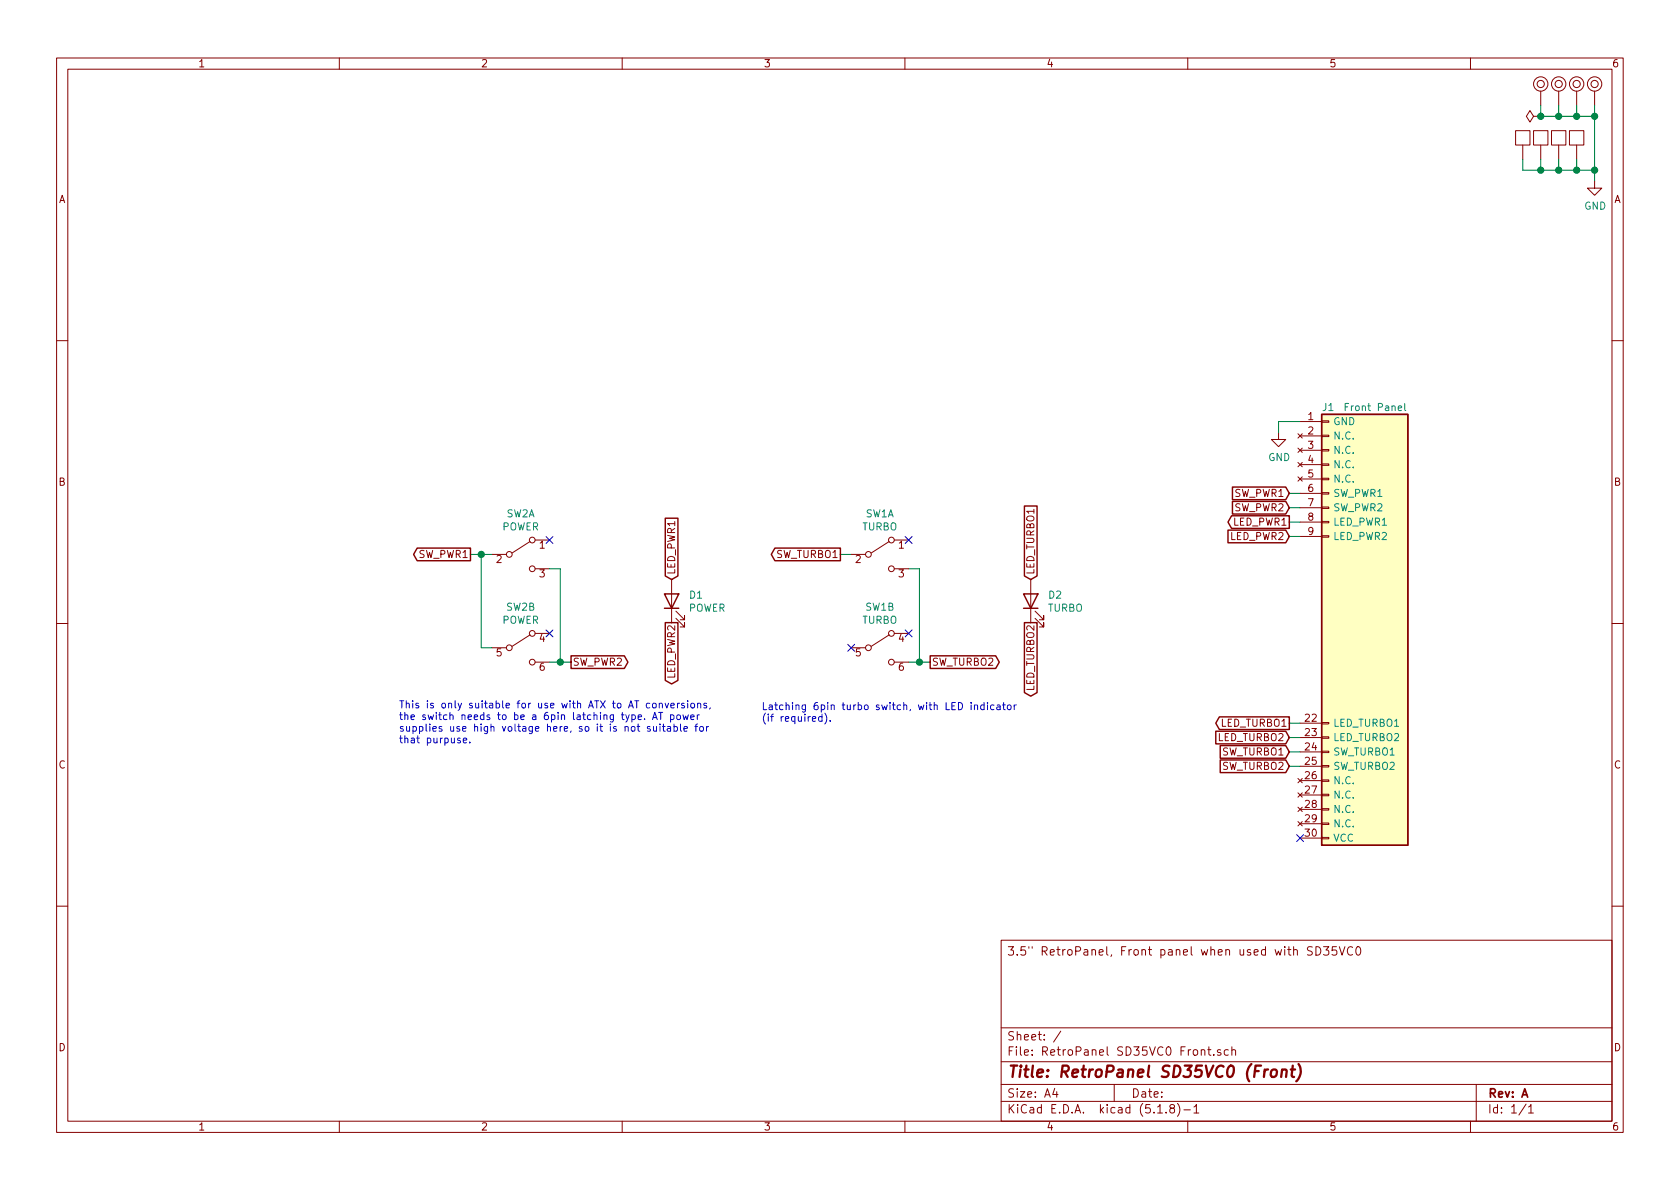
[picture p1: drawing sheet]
<svg xmlns="http://www.w3.org/2000/svg" width="297mm" height="210mm" viewBox="0 0 297 210" stroke-linecap="round" stroke-linejoin="round" font-family="sans-serif">
<g fill="none" stroke="#840000" stroke-width=".18">
<path d="M10 10.3h277v189.9h-277zM12 12.2h273v186.1h-273zM60 10.3v1.9M110 10.3v1.9M160 10.3v1.9M210 10.3v1.9M260 10.3v1.9M272.4 16.1v2.6M275.6 16.1v2.6M278.8 16.1v2.6M281.9 16.1v2.6M268 23.1h2.5v2.5h-2.5z"/>
<path d="M269.2 25.6v2.6M271.1 23.1h2.6v2.5h-2.6zM271.1 20.6l-.6-1-.6 1 .6 1 .6-1h1.3M272.4 20.6h.1M272.4 25.6v2.6M274.3 23.1h2.6v2.5h-2.6zM275.6 25.6v2.6M277.5 23.1h2.5v2.5h-2.5zM278.8 25.6v2.6M281.9 32v1.3h1.3l-1.3 1.2-1.2-1.2h1.2M10 60.2h2M226.1 76.4v1.3h1.2l-1.2 1.3-1.3-1.3h1.3"/>
<path d="M229.5 76.7l.8 .8M229.5 79.2l.8 .8M229.9 74.5h3.8M229.9 77.1h3.8M229.9 79.6h3.8M230.3 76.7l-.8 .8M230.3 79.2l-.8 .8M233.7 79.5h1.2v.3h-1.2zM233.7 77h1.2v.2h-1.2zM233.7 74.4h1.2v.3h-1.2zM285 60.2h2M87 98h2.5"/>
<path d="M93.7 95.8l-3.1 2M94.6 95.5h2.6M150.5 98h2.5M157.2 95.8l-3.1 2M158.1 95.5h2.6M229.5 81.8l.8 .7M229.5 84.3l.8 .8M229.9 82.2h3.8M229.9 84.7h3.8M229.9 87.2h3.8M229.9 89.8h3.8M229.9 92.3h3.8"/>
<path d="M229.9 94.9h3.8M230.3 81.8l-.8 .7M230.3 84.3l-.8 .8M233.7 94.7h1.2v.3h-1.2zM233.7 92.2h1.2v.3h-1.2zM233.7 89.7h1.2v.2h-1.2zM233.7 87.1h1.2v.3h-1.2zM233.7 84.6h1.2v.2h-1.2zM233.7 82h1.2v.3h-1.2zM10 110.3h2M87 114.5h2.5M93.7 112.3l-3.1 2"/>
<path d="M94.6 112h2.6M94.6 117.1h2.6M94.6 100.6h2.6M118.7 102.5v7.6M119.5 109.3l1.5 1.6v-.8v.8h-.7M119.5 108.1l1.5 1.5v-.8v.8h-.7M150.5 114.5h2.5M157.2 112.3l-3.1 2M158.1 112h2.6M158.1 117.1h2.6M158.1 100.6h2.6M182.2 102.5v7.6"/>
<path d="M183 109.3l1.5 1.6v-.8v.8h-.7M183 108.1l1.5 1.5v-.8v.8h-.7M285 110.3h2M229.5 137.7l.8 .7M229.9 127.9h3.8M229.9 130.4h3.8M229.9 133h3.8M229.9 135.5h3.8M229.9 138h3.8M230.3 137.7l-.8 .7M233.7 137.9h1.2v.3h-1.2zM233.7 135.4h1.2v.2h-1.2z"/>
<path d="M233.7 132.8h1.2v.3h-1.2zM233.7 130.3h1.2v.3h-1.2zM233.7 127.8h1.2v.2h-1.2zM229.5 140.2l.8 .8M229.5 142.7l.8 .8M229.5 145.3l.8 .7M229.9 140.6h3.8M229.9 143.1h3.8M229.9 145.7h3.8M229.9 148.2h3.8M230.3 140.2l-.8 .8M230.3 142.7l-.8 .8"/>
<path d="M230.3 145.3l-.8 .7M233.7 148.1h1.2v.2h-1.2zM233.7 145.5h1.2v.3h-1.2zM233.7 143h1.2v.3h-1.2zM233.7 140.5h1.2v.2h-1.2zM10 160.2h2M177 166.3h108v32h-108zM232 167.5l-.6-.1-.2 .3 .1 .3 .7 .3v.5l-.3 .1-.5-.1M232.7 167.4a.76 .76 0 0 1 .8 .8 .76 .76 0 0 1-.8 .7zM234 167.4h.9l-.5 .6 .5 .1v.7l-.3 .1-.6-.1M236.3 167.4h-.7l-.1 .7 .2-.1h.5l.2 .3-.1 .5-.2 .1-.6-.1M236.8 167.4l.5 1.5 .5-1.5"/>
<path d="M239.1 167.6a.59 .59 0 0 0-.7-.1 .59 .59 0 0 0-.2 .8 .56 .56 0 0 0 .3 .5 .56 .56 0 0 0 .6 0M239.9 167.5l.2-.1a.8 .8 0 0 1 .5 .8 .8 .8 0 0 1-.5 .7 1 1 0 0 1-.2-1.4zM285 160.2h2M60 198.3v1.9M110 198.3v1.9M160 198.3v1.9M177 194.8h108M177 191.8h108M177 187.8h108M177 181.8h108M186.5 192.5l-.4 1h1M186.8 193v1"/>
<path d="M187.6 182.3l-1.3 2M197 191.8v3M204.7 196.8h.8M206.2 196.7v.1M207.1 196l-.3-.3 .2-.3a.48 .48 0 0 1 .6 .1l-.1 .4a.52 .52 0 0 0-.6 .2 .52 .52 0 0 0 .1 .6l.4 .1 .2-.1 .1-.4-.3-.3M208.2 195.1a1.71 1.71 0 0 1 0 2.3M209.3 196.3h1.2M210 198.3v1.9M211.1 195.8l.4-.5v1.5M211.1 196.8h.9M212.4 185.7l.2-.1 .4 .1v.9M213.5 185.6h.6"/>
<path d="M213.7 185.1v1.3l.4 .2M214.6 186.5v.1M215.8 185.7a.37 .37 0 0 0-.6 .1l.1 .2 .5 .2 .1 .1-.2 .3-.5-.1M217.2 185.7l-.5-.1-.2 .3v.6l.2 .1 .5-.1M217.8 185.7h.1a.37 .37 0 0 1 .6 .1v.8M217.8 185.1v1.5M260 198.3v1.9M261 191.8v6.5M269.8 195.2l-1.2 2M270.3 195.8l.4-.5v1.5M270.3 196.8h.8"/>
<circle cx="272.4" cy="14.9" r=".63"/>
<circle cx="272.4" cy="14.9" r="1.27"/>
<circle cx="275.6" cy="14.9" r=".63"/>
<circle cx="275.6" cy="14.9" r="1.27"/>
<circle cx="278.8" cy="14.9" r=".63"/>
<circle cx="278.8" cy="14.9" r="1.27"/>
<circle cx="281.9" cy="14.9" r=".63"/>
<circle cx="281.9" cy="14.9" r="1.27"/>
<circle cx="90" cy="98" r=".51"/>
<circle cx="94.1" cy="95.5" r=".51"/>
<circle cx="153.5" cy="98" r=".51"/>
<circle cx="157.6" cy="95.5" r=".51"/>
<circle cx="90" cy="114.5" r=".51"/>
<circle cx="94.1" cy="100.6" r=".51"/>
<circle cx="94.1" cy="117.1" r=".51"/>
<circle cx="94.1" cy="112" r=".51"/>
<circle cx="153.5" cy="114.5" r=".51"/>
<circle cx="157.6" cy="117.1" r=".51"/>
<circle cx="157.6" cy="112" r=".51"/>
<circle cx="157.6" cy="100.6" r=".51"/>
</g>
<path d="M224.2 189.1a.55 .55 0 0 0-.6 .4M224.8 189.3a.53 .53 0 0 1 .6-.2 .53 .53 0 0 1 .4 .4l-.1 .6a.54 .54 0 0 1-.5 .4 .54 .54 0 0 1-.5-.4zM226.7 189.3a.5 .5 0 0 1 .8 .1l-.1 1M226.7 189.1l-.2 1.3M228.2 189.1h.8M228.6 188.4l-.2 1.8v.1l.4 .1M229.6 188.2a2.28 2.28 0 0 1-.4 3" fill="none" stroke="#840000" stroke-width=".41"/>
<g fill="none" stroke="#840000" stroke-width=".25">
<path d="M233.7 73.3h15.2v76.2h-15.2zM73.8 96.9h9.4v2.3h-9.4l-.7-1.2zM117.6 91.6h2.3v10.2l-1.2 .7-1.1-.7zM137 96.9h11.6v2.3h-11.6l-.6-1.2zM181.1 89.5h2.3v12.3l-1.2 .7-1.1-.7zM217.1 93.7h10.2l.7 1.2-.7 1.1h-10.2zM217.8 91.2h10.2v2.2h-10.2l-.7-1.1zM217.9 86.1h9.4l.7 1.1-.7 1.2h-9.4zM217.9 88.7h9.4l.7 1.1-.7 1.1h-9.4zM101 116h9.4l.6 1.1-.6 1.1h-9.4zM117.5 105h2.5l-1.3 2.6zM117.5 107.6h2.5"/>
<path d="M117.6 110.1h2.3v10.2l-1.2 .6-1.1-.6zM164.5 116h11.5l.7 1.1-.7 1.1h-11.5zM181 105h2.5l-1.3 2.6zM181 107.6h2.5M181.1 110.1h2.3v12.4l-1.2 .6-1.1-.6zM215 129.3h12.3l.7 1.1-.7 1.1h-12.3zM215.6 126.8h12.4v2.2h-12.4l-.6-1.1zM215.7 131.8h11.6l.7 1.2-.7 1.1h-11.6zM215.7 134.4h11.6l.7 1.1-.7 1.1h-11.6z"/>
</g>
<path d="M233.7 73.3h15.2v76.2h-15.2z" fill="#ffffc2" stroke="#ffffc2" stroke-width=".18"/>
<path d="M248.4 71.3v1.1l.2 .2" fill="none" stroke="#008484" stroke-width=".18"/>
<g fill="none" stroke="#008400" stroke-width=".18">
<path d="M272.4 18.7v1.9h9.5M275.6 18.7v1.9M278.8 18.7v1.9M281.9 18.7v13.3M269.2 28.2v1.9h12.7M272.4 28.2v1.9M275.6 28.2v1.9M278.8 28.2v1.9M229.9 74.5h-3.8v1.9M83.2 98h3.8M85.1 98v16.5h1.9M148.6 98h1.9"/>
<path d="M228 94.9h1.9M228 92.3h1.9M228 89.8h1.9M228 87.2h1.9M97.2 117.1h3.8M97.2 100.6h1.9v16.5M160.7 117.1h3.8M160.7 100.6h1.9v16.5M228 130.4h1.9M228 127.9h1.9M228 135.5h1.9M228 133h1.9"/>
</g>
<g fill="none" stroke="#0000c2" stroke-width=".18">
<path d="M81.4 130.6l-.3-.1-.2 .2v.2l.5 .1v.3h-.5M81.9 130.9l.6-.1v-.2l-.4-.1-.2 .2 .1 .6h.5M83.1 131.2v.2M112.6 128.5h.5M112.8 126.8l.6-.1v-.2l-.4-.1-.2 .2 .1 .6h.5M112.8 128v1.1l.3 .2M114 127.1v.1M114.9 128.5h-.3l-.1 .1v.2l.4 .2v.3h-.4M115.4 127.2l.4-1.2 .4 1.2M115.4 124.5l.2-.1 .4 .1v.5l-.1 .1-.3 .1-.2-.1zM115.5 126.9h.6M115.5 128.5l.1 .8h.3l.2-.1"/>
<path d="M116.1 128.5v.8M116.5 126h.7M116.6 124.5l.2-.1h.2l.1 .8M116.6 124.4v.8M116.7 128v.2M116.7 128.5v.8M116.8 126v1.2M117.1 128.5h.5M117.3 128v1.1l.3 .2M117.6 124.4l.3 .8 .3-.8M118 128.5h.5l.1 .8M118.6 126.5l.3-.1 .3 .2-.2 .6h-.4"/>
<path d="M118.6 128.8h-.5l-.1 .2 .1 .3h.5M118.6 126.4v1.3M118.6 124.8l.6-.1v-.3h-.4l-.2 .1 .1 .6h.5M119.2 128.5h.3l.3 .2-.1 .6h-.5M119.2 128v1.3M119.7 126.5l.2-.1 .4 .1v.5l-.1 .2h-.3l-.2-.1zM119.8 124.4v.8M120.1 124.4h-.2l-.1 .2M120.3 128v1.1l.2 .2M120.8 126.4l.2 .8 .2-.6 .3 .6 .2-.8M120.9 128.9l.6-.1v-.3h-.4l-.2 .1 .1 .7h.5M121 124.4h-.3l-.2 .1 .1 .2 .4 .1v.3h-.5"/>
<path d="M121.6 123.9v.1M121.6 124.4v.8M122.1 126.8l.6-.1v-.2l-.4-.1-.2 .2 .1 .6h.5M122.3 124.4h.3l.2 .2-.1 .5-.3 .1-.3-.2zM122.9 128.5h.4M123.3 126.4v.8M123.3 124.5l.2-.1h.3l.1 .8M123.3 128l-.3 .2v1.1M123.3 124.4v.8M123.6 126.4l-.2 .1-.1 .1M123.8 128.5h.3l.3 .2-.1 .6h-.3l-.3-.2zM124.9 124.4h-.3l-.2 .1 .1 .2 .4 .1v.3h-.5"/>
<path d="M124.9 128.5v.8M125.3 128.5l-.4 .2M125.6 125.1l-.1 .3M145.3 126.8l-.3-.1-.3 .2 .2 .6h.4M145.3 126.3v1.3M145.8 126.1a1.47 1.47 0 0 1 0 1.9M146.8 127.4v.2M171.7 124.2v.2M171.7 124.7v.8M172.3 124.8l.2-.1h.3v.8M172.3 124.7v.8M174 124.7h-.4l-.2 .2 .1 .5h.5"/>
<path d="M174 124.2v1.3M174.6 124.2v.2M174.6 124.7v.8M175.7 124.7h-.3l-.3 .2 .2 .5h.4M176.3 124.7h.5v.8M176.8 125h-.4l-.2 .2 .2 .3 .4-.1M177.3 124.7h.4M177.4 124.2v1.1l.3 .2M178.2 124.7h.3l.3 .2v.4l-.3 .2-.3-.1-.1-.1zM179.3 124.7v.8M179.7 124.7h-.3l-.1 .2"/>
</g>
<g fill="#008400" stroke="#008400" stroke-width=".25">
<circle cx="278.8" cy="20.6" r=".51"/>
<circle cx="281.9" cy="20.6" r=".51"/>
<circle cx="275.6" cy="20.6" r=".51"/>
<circle cx="272.4" cy="30.1" r=".51"/>
<circle cx="278.8" cy="30.1" r=".51"/>
<circle cx="275.6" cy="30.1" r=".51"/>
<circle cx="85.1" cy="98" r=".51"/>
<circle cx="99.1" cy="117.1" r=".51"/>
<circle cx="162.6" cy="117.1" r=".51"/>
<circle cx="281.9" cy="30.1" r=".51"/>
<circle cx="272.4" cy="20.6" r=".51"/>
</g>
<path d="M96.5 94.9l1.3 1.2M97.8 94.9l-1.3 1.2M160 94.9l1.3 1.2M161.3 94.9l-1.3 1.2M96.5 111.4l1.3 1.2M97.8 111.4l-1.3 1.2M149.9 113.9l1.2 1.3M151.1 113.9l-1.2 1.3M160 111.4l1.3 1.2M161.3 111.4l-1.3 1.2M229.3 147.6l1.2 1.2M230.5 147.6l-1.2 1.2" fill="none" stroke="#000084" stroke-width=".18"/>
<text font-size="2.8" fill="#840000" x="178" y="190.5">Title: RetroPanel SD35VC0 (Front)</text>
<g font-size="2.1" fill="#840000">
<text x="178" y="169">3.5&quot; RetroPanel, Front panel when used with SD35VC0</text>
<text x="178" y="184">Sheet: /</text>
<text x="178" y="186.7">File: RetroPanel SD35VC0 Front.sch</text>
<text x="178" y="196.9">KiCad E.D.A. kicad (5.1.8)-1</text>
<text x="178" y="194.1">Size: A4</text>
<text x="200" y="194.1">Date:</text>
<text x="263" y="194.1">Rev: A</text>
<text x="263" y="196.9">Id: 1/1</text>
</g>
<g font-size="1.8" fill="#840000">
<text x="35" y="11.9">1</text>
<text x="85" y="11.9">2</text>
<text x="135" y="11.9">3</text>
<text x="185" y="11.9">4</text>
<text x="235" y="11.9">5</text>
<text x="285" y="11.9">6</text>
<text x="10.4" y="35.9">A</text>
<text x="285.4" y="35.9">A</text>
<text x="231.3" y="74.3">1</text>
<text x="231.3" y="76.8">2</text>
<text x="231.3" y="79.4">3</text>
<text x="231.3" y="81.9">4</text>
<text x="10.4" y="85.9">B</text>
<text x="218.2" y="87.9">SW_PWR1</text>
<text x="231.3" y="84.4">5</text>
<text x="231.3" y="87">6</text>
<text x="231.3" y="89.5">7</text>
<text x="285.4" y="85.9">B</text>
<text x="217.6" y="95.5">LED_PWR2</text>
<text x="218.1" y="93">LED_PWR1</text>
<text x="218.2" y="90.4">SW_PWR2</text>
<text x="231.3" y="92.1">8</text>
<text x="231.3" y="94.6">9</text>
<text x="74" y="98.7">SW_PWR1</text>
<text x="87.8" y="99.6">2</text>
<text x="95.4" y="97">1</text>
<text x="119.4" y="101.7" transform="rotate(-90 119.4 101.7)">LED_PWR1</text>
<text x="137.2" y="98.7">SW_TURBO1</text>
<text x="151.3" y="99.6">2</text>
<text x="158.9" y="97">1</text>
<text x="182.9" y="101.7" transform="rotate(-90 182.9 101.7)">LED_TURBO1</text>
<text x="95.4" y="102.1">3</text>
<text x="158.9" y="102.1">3</text>
<text x="95.4" y="113.5">4</text>
<text x="158.9" y="113.5">4</text>
<text x="87.8" y="116.1">5</text>
<text x="95.4" y="118.6">6</text>
<text x="101.2" y="117.7">SW_PWR2</text>
<text x="119.4" y="120" transform="rotate(-90 119.4 120)">LED_PWR2</text>
<text x="151.3" y="116.1">5</text>
<text x="158.9" y="118.6">6</text>
<text x="164.7" y="117.7">SW_TURBO2</text>
<text x="182.9" y="122.1" transform="rotate(-90 182.9 122.1)">LED_TURBO2</text>
<text x="215.4" y="131.1">LED_TURBO2</text>
<text x="215.9" y="128.5">LED_TURBO1</text>
<text x="230.8" y="127.6">22</text>
<text x="230.8" y="130.2">23</text>
<text x="10.4" y="135.9">C</text>
<text x="216.1" y="133.6">SW_TURBO1</text>
<text x="216.1" y="136.1">SW_TURBO2</text>
<text x="230.8" y="132.7">24</text>
<text x="230.8" y="135.2">25</text>
<text x="230.8" y="137.8">26</text>
<text x="285.4" y="135.9">C</text>
<text x="230.8" y="140.3">27</text>
<text x="230.8" y="142.9">28</text>
<text x="230.8" y="145.4">29</text>
<text x="230.8" y="147.9">30</text>
<text x="10.4" y="185.9">D</text>
<text x="285.4" y="185.9">D</text>
<text x="35" y="199.9">1</text>
<text x="85" y="199.9">2</text>
<text x="135" y="199.9">3</text>
<text x="185" y="199.9">4</text>
<text x="235" y="199.9">5</text>
<text x="285" y="199.9">6</text>
</g>
<g font-size="1.8" fill="#008484">
<text x="280.1" y="37.1">GND</text>
<text x="233.9" y="72.7">J1</text>
<text x="235.7" y="75.2">GND</text>
<text x="235.7" y="77.7">N.C.</text>
<text x="238.3" y="72.7">Front Panel</text>
<text x="224.2" y="81.5">GND</text>
<text x="235.7" y="80.3">N.C.</text>
<text x="235.7" y="82.8">N.C.</text>
<text x="235.7" y="85.3">N.C.</text>
<text x="235.7" y="87.9">SW_PWR1</text>
<text x="88.7" y="93.8">POWER</text>
<text x="89.5" y="91.5">SW2A</text>
<text x="152.4" y="93.8">TURBO</text>
<text x="153" y="91.5">SW1A</text>
<text x="235.7" y="90.4">SW_PWR2</text>
<text x="235.7" y="93">LED_PWR1</text>
<text x="235.7" y="95.5">LED_PWR2</text>
<text x="89.5" y="108">SW2B</text>
<text x="121.9" y="105.9">D1</text>
<text x="153" y="108">SW1B</text>
<text x="185.4" y="105.9">D2</text>
<text x="88.7" y="110.3">POWER</text>
<text x="121.7" y="108.2">POWER</text>
<text x="152.4" y="110.3">TURBO</text>
<text x="185.2" y="108.2">TURBO</text>
<text x="235.7" y="128.5">LED_TURBO1</text>
<text x="235.7" y="131.1">LED_TURBO2</text>
<text x="235.7" y="133.6">SW_TURBO1</text>
<text x="235.7" y="136.1">SW_TURBO2</text>
<text x="235.7" y="138.7">N.C.</text>
<text x="235.7" y="141.2">N.C.</text>
<text x="235.7" y="143.8">N.C.</text>
<text x="235.7" y="146.3">N.C.</text>
<text x="235.7" y="148.8">VCC</text>
</g>
<g font-size="1.8" fill="#0000c2">
<text x="70.5" y="125.3">This is only suitable for use with ATX to AT conversions,</text>
<text x="134.6" y="125.6">Latching 6pin turbo switch, with LED indicator</text>
<text x="70.5" y="127.3">the switch needs to be a 6pin latching type. AT power</text>
<text x="70.5" y="129.4">supplies use high voltage here, so it is not suitable for</text>
<text x="70.5" y="131.4">that purpuse.</text>
<text x="134.6" y="127.6">(if required).</text>
</g>
</svg>
